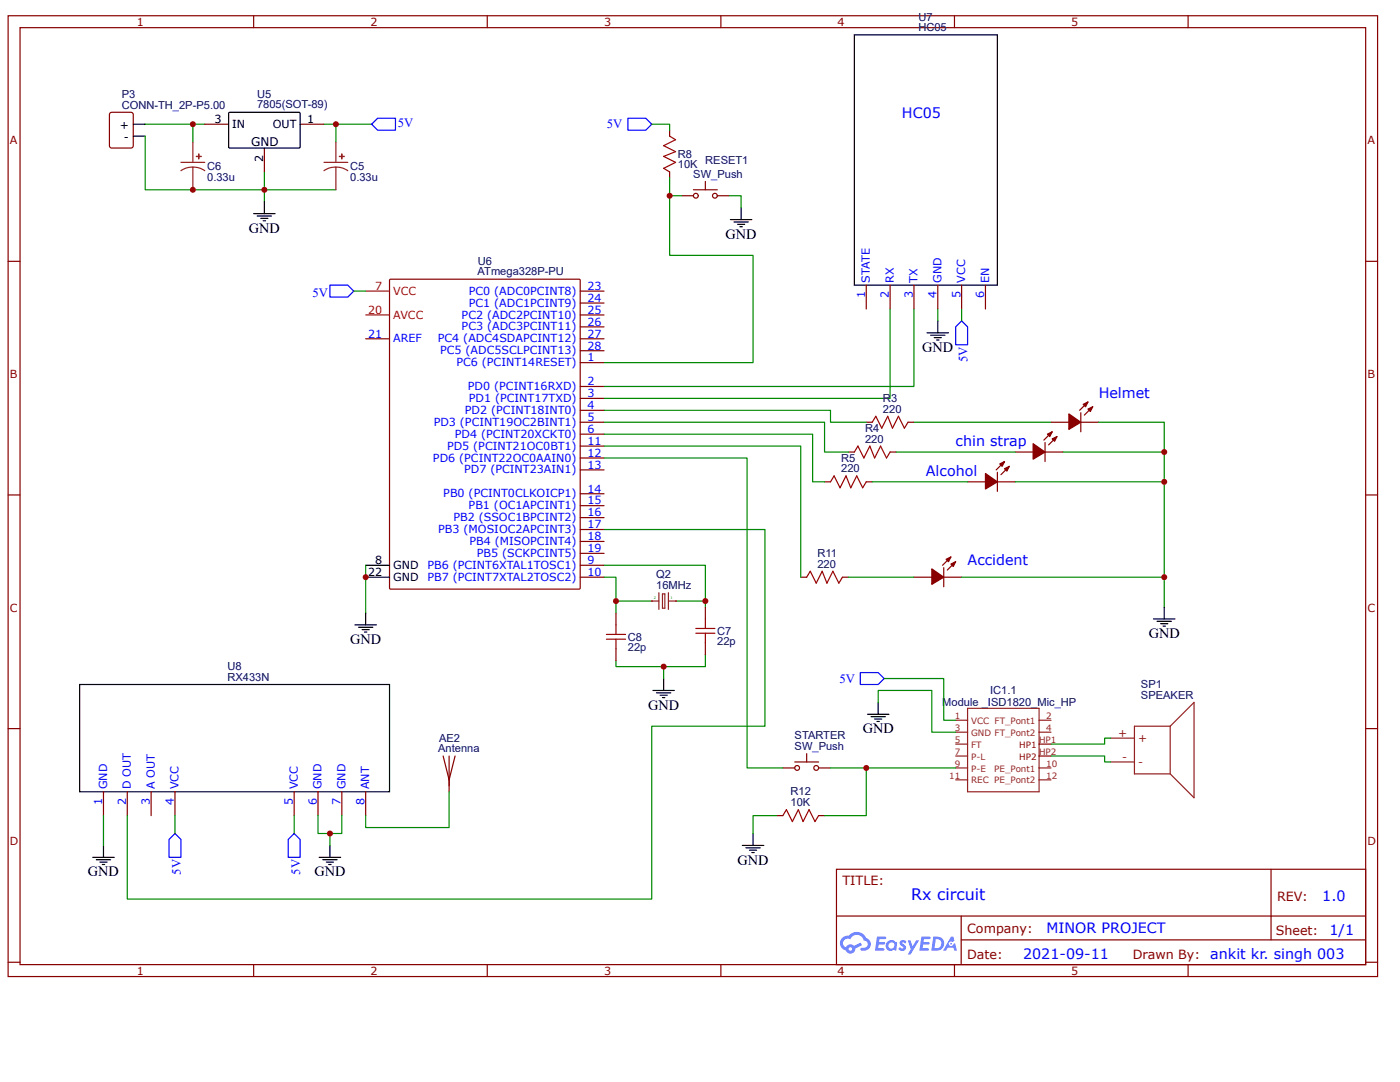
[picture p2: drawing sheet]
<svg xmlns="http://www.w3.org/2000/svg" width="279mm" height="216mm" viewBox="0 0 279 216" stroke-linecap="round" stroke-linejoin="round" font-family="sans-serif">
<g fill="none" stroke="#800" stroke-width=".24">
<path d="M1.6 3.1h273.3v191.8h-273.3zM4 5.5h268.5v187h-268.5zM50.6 3.1v2.4M97.2 3.1v2.4M143.9 3.1v2.4M190.5 3.1v2.4M237.1 3.1v2.4M1.6 52.1h2.4M272.5 52.1h2.4M1.6 98.8h2.4M272.5 98.8h2.4M1.6 145.4h2.4"/>
<path d="M272.5 145.4h2.4M166.9 173.5h105.6v19h-105.6zM253.7 173.5v14M1.6 192h2.4M50.6 192.5v2.4M97.2 192.5v2.4M143.9 192.5v2.4M167 182.8h105.5M190.5 192.5v2.4M191.8 187.5h80.7M191.8 182.8v9.5M237.1 192.5v2.4"/>
<path d="M272.5 192h2.4"/>
</g>
<g fill="#58f">
<path d="M179.7 187.7l.5-.1 .4 .1 .3 .2-.3 .4a.32 .32 0 0 0-.2-.3 .32 .32 0 0 0-.3 .2 .8 .8 0 0 1 .6 .6 .8 .8 0 0 1-.2 .9h-.7l-.5-.3 .3-.4 .5 .3 .2-.1v-.2a.82 .82 0 0 1-.6-1.3z"/>
<path d="M181.2 187.6h.5l.4 1.2 .8-1.2h.5l-1.7 2.9h-.5l.6-1.1z"/>
<path d="M175 186.9l1.8 .1 .1 .1-.3 .3h-1.1l-.1 .6h1.1l.2 .2-.3 .3h-1l-.2 .7h1.1l.2 .1v.3l-1.9 .1z"/>
<path d="M183.9 186.9l1.8 .1v.1l-.2 .3h-1.1l-.1 .6h1l.2 .2-.2 .3h-1.1l-.1 .7h1l.2 .1v.3l-1.8 .1z"/>
<path d="M189.8 186.9h.5l.2 .8-.4 .3a.47 .47 0 0 0-.7 .1 .47 .47 0 0 0 .3 .7 .47 .47 0 0 0 .6-.4l.3-.2 .4 1.5h-.5l-.2-.6h-1.2l-.3 .6h-.6z"/>
<path d="M186.3 186.9l-.4 2.8h.9a1.42 1.42 0 0 0 1.6-1.4 1.42 1.42 0 0 0-1.7-1.4zM186.8 187.4a.94 .94 0 0 1 1.1 .9 .94 .94 0 0 1-1.2 .9h-.2z"/>
<path d="M177 188a1.04 1.04 0 0 0 0 1.4 1.04 1.04 0 0 0 1.4 .1l.5 .2 .1-1.6-.3-.2a1 1 0 0 0-1.7 .1zM177.2 188.7a.65 .65 0 0 1 1.3 0 .65 .65 0 0 1-1.3 0z"/>
<path d="M168.1 187.1a1.47 1.47 0 0 0 .7 2.6 .97 .97 0 0 0 1.1 .6 .97 .97 0 0 0 .8-1l1.3-.7-.3-.5-1.3 .7a.99 .99 0 0 0-1.6 .3 .94 .94 0 0 1-.4-1.4 .94 .94 0 0 1 1.3-.3 1.43 1.43 0 0 1 1.5-.9 1.43 1.43 0 0 1 1.2 1.2 .77 .77 0 0 1 .8 .9 .77 .77 0 0 1-1.1 .5 .29 .29 0 0 0-.4 .3 .29 .29 0 0 0 .3 .3 1.34 1.34 0 0 0 1.7-.8 1.34 1.34 0 0 0-.9-1.7 2.12 2.12 0 0 0-3.5-.5l-.7 .1zM169.4 189.4a.37 .37 0 0 1 .7 0 .37 .37 0 0 1-.7 0z"/>
<circle cx="189.8" cy="188.3" r=".18"/>
</g>
<path d="M29 27.2v10.7h23.8v-3.6M29 24.8h11.9M38.5 24.8v3.6M64.7 24.8h2.3v3.6M67 37.9h-14.2v2.3M67 24.8h7.2" fill="none" stroke="#080" stroke-width=".24"/>
<path d="M74.2 24.8l1.2-1.2h3.5v2.4h-3.5z" fill="none" stroke="#00f" stroke-width=".24"/>
<path d="M22 22.5l.3-.1h3.8l.4 .2 .1 6.5-.2 .4h-4.1l-.4-.2-.1-6.4z" fill="none" stroke="#800" stroke-width=".24"/>
<path d="M26.6 27.2h2.4M26.6 24.8h2.4M50.6 42.6h4.3M51.3 43.1h2.9M52 43.6h1.5M52.5 44.1h.5M52.8 40.2v2.4" fill="none" stroke="#000" stroke-width=".24"/>
<path d="M64.7 32.4h4.7M67 33.3a3.8 3.8 0 0 0-2.3 .8M67 33.3a3.9 3.9 0 0 1 2.4 .8M67 28.4v4M67 33.3v4.6" fill="none" stroke="#8d2323" stroke-width=".24"/>
<path d="M67.7 31.2h1z" fill="#8d2323"/>
<path d="M67.7 31.2h1z" fill="none" stroke="#8d2323" stroke-width=".24"/>
<path d="M68.2 30.7v1z" fill="#8d2323"/>
<path d="M36.1 32.4h4.8M38.5 33.3a3.8 3.8 0 0 0-2.4 .8M38.5 33.3a3.9 3.9 0 0 1 2.4 .8M38.5 28.4v4M38.5 33.3v4.6M68.2 30.7v1z" fill="none" stroke="#8d2323" stroke-width=".24"/>
<path d="M39.2 31.2h1z" fill="#8d2323"/>
<path d="M39.2 31.2h1z" fill="none" stroke="#8d2323" stroke-width=".24"/>
<path d="M39.7 30.7v1z" fill="#8d2323"/>
<path d="M39.7 30.7v1zM130.1 119.9h.1M130.1 119.9h1.4M131.5 118.3v3.3M132.2 118.5h.5v2.9h-.5zM133.4 119.9h1.4M133.4 118.3v3.3M134.8 119.9h.1" fill="none" stroke="#8d2323" stroke-width=".24"/>
<g fill="none" stroke="#800" stroke-width=".24">
<path d="M40.9 24.8h4.7M52.8 29.5v4.8M59.9 24.8h4.8M77.8 55.8l37.8-.1 .2 .2v61.4l-.2 .2-37.6 .1-.2-.2zM115.8 58.1h4.8M172.9 56.9v4.8M177.6 56.9v4.8M182.4 56.9v4.8M187.2 56.9v4.8M191.9 56.9v4.8M196.7 56.9v4.8M73 67.6h4.7"/>
<path d="M115.8 72.4h4.8M115.8 77.1h4.8M115.8 79.5h4.8M115.8 67.6h4.8M115.8 60.5h4.8M115.8 62.8h4.8M115.8 65.2h4.8M115.8 70h4.8M115.8 81.9h4.8M115.8 84.3h4.8M115.8 86.6h4.8M115.8 89h4.8"/>
<path d="M115.8 91.4h4.8M115.8 93.8h4.8M115.8 98.5h4.8M115.8 112.8h4.8M115.8 115.2h4.8M115.8 100.9h4.8M115.8 103.3h4.8M115.8 105.7h4.8M115.8 108h4.8M115.8 110.4h4.8M122.9 122.3v2.4M122.9 129.4v2.4"/>
<path d="M140.8 121.1v2.4M140.8 128.3v2.3M20.6 158v4.7M25.4 158v4.7M30.2 158v4.7M34.9 158v4.7M58.7 158v4.7M63.5 158v4.7M68.2 158v4.7M73 158v4.7"/>
</g>
<g fill="none" stroke="#000" stroke-width=".24">
<path d="M170.5 6.9h28.5v50h-28.5zM45.7 22.5l14-.1 .2 .2v6.8l-.2 .1h-13.9l-.2-.2zM185 66.4h4.3M185.7 66.9h2.9M186.4 67.4h1.5M186.9 67.8h.5M187.2 64v2.4M73 112.8h4.7M73 115.2h4.7M15.9 136.6h61.8v21.4h-61.8zM70.8 124.7h4.3M71.6 125.2h2.8"/>
<path d="M72.3 125.6h1.4M72.7 126.1h.5M73 122.3v2.4M130.3 137.8h4.3M131 138.2h2.9M131.7 138.7h1.5M132.2 139.2h.5M132.4 135.4v2.4M18.5 171.1h4.3M19.2 171.5h2.9M19.9 172h1.5M20.4 172.5h.5"/>
<path d="M20.6 168.7v2.4M63.7 171.1h4.3M64.4 171.5h2.9M65.1 172h1.5M65.6 172.5h.5M65.8 168.7v2.4"/>
</g>
<path d="M70.6 58.1h2.4M177.6 61.7v17.8h-57M182.4 61.7v15.4h-61.8M73 112.8v9.5M120.6 112.8h20.2v7.1h-6M120.6 115.2h2.3v4.7h7.2M122.9 119.9v2.4M140.8 119.9v1.2M140.8 130.6v2.4h-17.9v-1.2" fill="none" stroke="#080" stroke-width=".24"/>
<path d="M121 127.5h3.8M121 126.6h3.8M122.9 124.7v1.9M122.9 127.5v1.9M138.9 126.4h3.8M138.9 125.4h3.8M140.8 123.5v1.9M140.8 126.4v1.9" fill="none" stroke="#a00000" stroke-width=".24"/>
<path d="M73 58.1h4.7M73 62.8h4.7" fill="none" stroke="#f00" stroke-width=".24"/>
<path d="M65.8 56.9h3.6l1.2 1.2-1.2 1.2h-3.6zM191.9 64l1.2 1.2v3.6h-2.4v-3.6zM34.9 166.3l1.2 1.2v3.6h-2.4v-3.6zM57.5 167.5l1.2-1.2 1.2 1.2v3.6h-2.4z" fill="none" stroke="#00f" stroke-width=".24"/>
<path d="M88.4 150.9l1.2 4.7 1.2-4.7M89.6 150.9v7.1" fill="none" stroke="#840000" stroke-width=".24"/>
<path d="M217.1 81.6l1-.4-.5 .9z" fill="#800"/>
<path d="M217.1 81.6l1-.4-.5 .9z" fill="none" stroke="#800" stroke-width=".24"/>
<path d="M216.2 80.7l.9-.5-.5 1z" fill="#800"/>
<path d="M209.8 84.3h3.5M215.7 84.3h3.6M215.7 82.3v3.9M216.2 80.7l.9-.5-.5 1zM217.1 80.2l-1.6 1.7M218.1 81.2l-1.7 1.6" fill="none" stroke="#800" stroke-width=".24"/>
<path d="M213.3 82.6l2.4 1.7-2.4 1.4z" fill="#800"/>
<path d="M213.3 82.6l2.4 1.7-2.4 1.4z" fill="none" stroke="#800" stroke-width=".24"/>
<path d="M210 87.6l.9-.5-.4 1z" fill="#800"/>
<path d="M210 87.6l.9-.5-.4 1z" fill="none" stroke="#800" stroke-width=".24"/>
<path d="M209 86.6l1-.4-.5 .9z" fill="#800"/>
<path d="M202.6 90.2h3.6M208.6 90.2h3.5M208.6 88.3v3.8M209 86.6l1-.4-.5 .9zM210 86.2l-1.7 1.6M210.9 87.1l-1.6 1.7" fill="none" stroke="#800" stroke-width=".24"/>
<path d="M206.2 88.5l2.4 1.7-2.4 1.4z" fill="#800"/>
<path d="M206.2 88.5l2.4 1.7-2.4 1.4z" fill="none" stroke="#800" stroke-width=".24"/>
<path d="M200.5 93.5l.9-.4-.4 .9z" fill="#800"/>
<path d="M200.5 93.5l.9-.4-.4 .9z" fill="none" stroke="#800" stroke-width=".24"/>
<path d="M199.5 92.6l1-.5-.5 1z" fill="#800"/>
<path d="M193.1 96.1h3.6M199 96.1h3.6M199 94.2v3.8M199.5 92.6l1-.5-.5 1zM200.5 92.1l-1.7 1.7M201.4 93.1l-1.6 1.6" fill="none" stroke="#800" stroke-width=".24"/>
<path d="M196.7 94.5l2.3 1.6-2.3 1.5z" fill="#800"/>
<path d="M133.6 26v1.2M133.6 34.3v1.2M164.6 96.1h1.1M169.3 90.2h1.2M172.9 84.3h1.2M172.9 96.1h1.2M177.6 90.2h1.2M181.2 84.3h1.2M196.7 94.5l2.3 1.6-2.3 1.5zM159.8 115.2h1.2M168.1 115.2h1.2" fill="none" stroke="#800" stroke-width=".24"/>
<path d="M133.6 27.2l1.2 .7-2.4 1.2 2.4 1.2-2.4 .9 2.4 1.2-2.4 1.2 1.2 .7M165.7 96.1l.8-1.1 1.1 2.3 1.2-2.3 1 2.3 1.2-2.3 1.2 2.3 .7-1.2M170.5 90.2l.7-1.2 1.2 2.4 1.2-2.4 .9 2.4 1.2-2.4 1.2 2.4 .7-1.2M174.1 84.3l.7-1.2 1.2 2.3 1.2-2.3 .9 2.3 1.2-2.3 1.2 2.3 .7-1.1M161 115.2l.7-1.2 1.2 2.4 1.2-2.4 .9 2.4 1.2-2.4 1.2 2.4 .7-1.2" fill="none" stroke="#a00000" stroke-width=".24"/>
<path d="M145.8 43.8h4.2M146.5 44.3h2.8M147.2 44.8h1.4M147.7 45.2h.4M147.9 41.4v2.4M230.2 123.5h4.3M230.9 124h2.9M231.6 124.5h1.5M232.1 124.9h.5M232.3 121.1v2.4" fill="none" stroke="#000" stroke-width=".24"/>
<path d="M130.1 24.8h3.5v1.2M133.6 35.5v15.5h16.7v21.4h-29.7M133.6 39.1h2.4M178.8 90.2h23.8M219.3 84.3h13v36.8" fill="none" stroke="#080" stroke-width=".24"/>
<path d="M125.3 23.6h3.6l1.2 1.2-1.2 1.2h-3.6z" fill="none" stroke="#00f" stroke-width=".24"/>
<path d="M136 39.1h2.4M138.4 37.9h4.7M139.3 39.1a.48 .48 0 0 0-.6-.5 .48 .48 0 0 0-.1 .8 .48 .48 0 0 0 .7-.3M140.8 36.2v1.7M145.5 39.1h-2.4a.48 .48 0 0 0-.6-.5 .48 .48 0 0 0-.1 .8 .48 .48 0 0 0 .7-.3" fill="none" stroke="#840000" stroke-width=".24"/>
<path d="M189.8 112.6l.9-.5-.5 .9z" fill="#800"/>
<path d="M189.8 112.6l.9-.5-.5 .9z" fill="none" stroke="#800" stroke-width=".24"/>
<path d="M188.8 111.6l1-.5-.5 1z" fill="#800"/>
<path d="M182.4 115.2h3.6M188.3 115.2h3.6M188.3 113.3v3.8M188.8 111.6l1-.5-.5 1zM189.8 111.1l-1.7 1.7M190.7 112.1l-1.6 1.6" fill="none" stroke="#800" stroke-width=".24"/>
<path d="M186 113.5l2.3 1.7-2.3 1.4z" fill="#800"/>
<path d="M186 113.5l2.3 1.7-2.3 1.4zM207.4 148.5h2.4M207.4 150.9h2.4M155 162.7h1.2M163.4 162.7h1.2" fill="none" stroke="#800" stroke-width=".24"/>
<g fill="none" stroke="#080" stroke-width=".24">
<path d="M145.5 39.1h2.4v2.3M187.2 61.7v2.3M191.9 61.7v2.3M120.6 81.9h45.1v2.4h7.2M120.6 84.3h44v5.9h4.7M120.6 86.6h41.6v9.5h2.4M120.6 89h39.2v26.2M120.6 91.4h28.5v61.8h7.1M174.1 96.1h19M182.4 84.3h27.4M202.6 96.1h29.7M212.1 90.2h20.2"/>
<path d="M120.6 105.7h32.1v39.2h-22.6v34.5h-104.7v-16.7M169.3 115.2h13.1M191.9 115.2h40.4M132.4 133v2.4M176.5 135.4h11.8v8.3h2.4M89.6 158v7.1h-16.6v-2.4M165.7 153.2h25M172.9 153.2v9.5h-8.3M175.3 140.2v-2.4h10.7v8.3h4.7M209.8 150.9h10.7v1.1h1.1M221.6 147.3h-1.1v1.2h-10.7M20.6 162.7v6"/>
<path d="M34.9 162.7v3.6M58.7 162.7v3.6M63.5 162.7v3.6h4.7v-3.6M65.8 166.3v2.4M155 162.7h-4.7v3.6"/>
</g>
<path d="M173.1 142.5h4.3M173.8 143h2.9M174.5 143.5h1.5M175 144h.5M175.3 140.2v2.3M148.1 168.7h4.3M148.9 169.2h2.8M149.6 169.6h1.4M150 170.1h.5M150.3 166.3v2.4" fill="none" stroke="#000" stroke-width=".24"/>
<g fill="none" stroke="#8d2323" stroke-width=".24">
<path d="M190.7 143.7h2.4M190.7 146.1h2.4M190.7 148.5h2.4M190.7 150.9h2.4M190.7 153.2h2.4M190.7 155.6h2.4M193.1 141.3h14.3v16.7h-14.3zM207.4 143.7h2.4M207.4 146.1h2.4M207.4 153.2h2.4M207.4 155.6h2.4M221.6 147.3h4.8"/>
<path d="M221.6 152h4.8M233.5 144.9h-7.1v9.5h7.1M233.5 144.9v9.5M233.5 144.9l4.8-4.7v19l-4.8-4.8"/>
</g>
<path d="M171.7 134.2h3.6l1.2 1.2-1.2 1.2h-3.6z" fill="none" stroke="#00f" stroke-width=".24"/>
<path d="M156.2 153.2h2.4M158.6 152h4.8M159.6 153.2a.48 .48 0 0 0-.7-.4 .48 .48 0 0 0-.1 .8 .48 .48 0 0 0 .8-.3M161 150.4v1.6M165.7 153.2h-2.3a.48 .48 0 0 0-.7-.4 .48 .48 0 0 0-.1 .8 .48 .48 0 0 0 .8-.3" fill="none" stroke="#840000" stroke-width=".24"/>
<path d="M156.2 162.7l.7-1.1 1.2 2.3 1.2-2.3 1 2.3 1.2-2.3 1.2 2.3 .7-1.2" fill="none" stroke="#a00000" stroke-width=".24"/>
<g fill="#c00">
<circle cx="67" cy="24.8" r=".59"/>
<circle cx="38.5" cy="24.8" r=".59"/>
<circle cx="38.5" cy="37.9" r=".59"/>
<circle cx="52.8" cy="37.9" r=".59"/>
<circle cx="122.9" cy="119.9" r=".59"/>
<circle cx="140.8" cy="119.9" r=".59"/>
<circle cx="133.6" cy="39.1" r=".59"/>
<circle cx="73" cy="115.2" r=".59"/>
<circle cx="172.9" cy="153.2" r=".59"/>
<circle cx="65.8" cy="166.3" r=".59"/>
<circle cx="132.4" cy="133" r=".59"/>
<circle cx="232.3" cy="90.2" r=".59"/>
<circle cx="232.3" cy="96.1" r=".59"/>
<circle cx="232.3" cy="115.2" r=".59"/>
</g>
<text font-size="3.2" fill="#00f" x="181.8" y="179.5">Rx circuit</text>
<g font-size="2.9" fill="#00f">
<text x="180" y="23.6">HC05</text>
<text x="219.3" y="79.5">Helmet</text>
<text x="190.7" y="89">chin strap</text>
<text x="184.8" y="95">Alcohol</text>
<text x="193.1" y="112.8">Accident</text>
<text x="263.9" y="179.7">1.0</text>
<text x="204.2" y="191.4">2021-09-11</text>
<text x="208.9" y="186.1">MINOR PROJECT</text>
<text x="241.5" y="191.4">ankit kr. singh 003</text>
<text x="265.3" y="186.6">1/1</text>
</g>
<g font-size="2.9">
<text x="49.7" y="46.4">GND</text>
<text x="144.8" y="47.6">GND</text>
<text x="184.1" y="70.2">GND</text>
<text x="69.9" y="128.5">GND</text>
<text x="229.3" y="127.3">GND</text>
<text x="129.4" y="141.6">GND</text>
<text x="172.2" y="146.3">GND</text>
<text x="147.2" y="172.5">GND</text>
<text x="17.6" y="174.9">GND</text>
<text x="62.8" y="174.9">GND</text>
</g>
<g font-size="2.5" fill="#00f">
<text x="79.4" y="25.3">5V</text>
<text x="121.1" y="25.6">5V</text>
<text x="62.4" y="59.3">5V</text>
<text x="193.1" y="72.2" transform="rotate(-90 193.1 72.2)">5V</text>
<text x="167.5" y="136.2">5V</text>
<text x="36.1" y="174.5" transform="rotate(-90 36.1 174.5)">5V</text>
<text x="59.9" y="174.5" transform="rotate(-90 59.9 174.5)">5V</text>
</g>
<g font-size="2.5" fill="#800">
<text x="168.1" y="176.5">TITLE:</text>
<text x="254.9" y="179.7">REV:</text>
<text x="193" y="191.3">Date:</text>
<text x="193" y="186.1">Company:</text>
<text x="226.1" y="191.4">Drawn By:</text>
<text x="254.6" y="186.5">Sheet:</text>
</g>
<text font-size="2.4" x="50.1" y="29.1">GND</text>
<g font-size="2.2" fill="#800">
<text x="27.3" y="5.2">1</text>
<text x="73.9" y="5.2">2</text>
<text x="120.6" y="5.2">3</text>
<text x="167.2" y="5.2">4</text>
<text x="213.8" y="5.2">5</text>
<text x="2" y="28.8">A</text>
<text x="272.9" y="28.8">A</text>
<text x="2" y="75.5">B</text>
<text x="272.9" y="75.5">B</text>
<text x="2" y="122.1">C</text>
<text x="272.9" y="122.1">C</text>
<text x="2" y="168.7">D</text>
<text x="272.9" y="168.7">D</text>
<text x="27.3" y="194.5">1</text>
<text x="73.9" y="194.5">2</text>
<text x="120.6" y="194.5">3</text>
<text x="167.2" y="194.5">4</text>
<text x="213.8" y="194.5">5</text>
</g>
<g font-size="2.2" fill="#000080">
<text x="183.3" y="4.1">U7</text>
<text x="183.3" y="6.2">HC05</text>
<text x="24.3" y="21.7">CONN-TH_2P-P5.00</text>
<text x="24.3" y="19.5">P3</text>
<text x="51.3" y="21.6">7805(SOT-89)</text>
<text x="51.3" y="19.5">U5</text>
<text x="41.3" y="33.9">C6</text>
<text x="69.9" y="33.9">C5</text>
<text x="135.3" y="33.6">10K</text>
<text x="135.3" y="31.4">R8</text>
<text x="138.4" y="35.5">SW_Push</text>
<text x="140.7" y="32.7">RESET1</text>
<text x="41.3" y="36.1">0.33u</text>
<text x="69.9" y="36.1">0.33u</text>
<text x="95.3" y="52.9">U6</text>
<text x="95.3" y="54.9">ATmega328P-PU</text>
<text x="176.2" y="82.3">220</text>
<text x="176.2" y="80.2">R3</text>
<text x="172.7" y="88.3">220</text>
<text x="172.7" y="86.2">R4</text>
<text x="167.9" y="94.2">220</text>
<text x="167.9" y="92.1">R5</text>
<text x="163.1" y="113.3">220</text>
<text x="163.1" y="111.1">R11</text>
<text x="131" y="117.6">16MHz</text>
<text x="131" y="115.4">Q2</text>
<text x="125.3" y="130">22p</text>
<text x="125.3" y="127.8">C8</text>
<text x="143.1" y="128.8">22p</text>
<text x="143.1" y="126.7">C7</text>
<text x="45.4" y="135.9">RX433N</text>
<text x="45.4" y="133.7">U8</text>
<text x="227.7" y="137.3">SP1</text>
<text x="188" y="140.9">Module _ISD1820_Mic_HP</text>
<text x="197.6" y="138.5">IC1.1</text>
<text x="227.7" y="139.4">SPEAKER</text>
<text x="87.6" y="148">AE2</text>
<text x="158.6" y="149.7">SW_Push</text>
<text x="158.6" y="147.5">STARTER</text>
<text x="87.4" y="150.1">Antenna</text>
<text x="157.8" y="160.8">10K</text>
<text x="157.8" y="158.7">R12</text>
</g>
<g font-size="2.2">
<text x="23.9" y="25.7">+</text>
<text x="24.7" y="28.1">-</text>
<text x="42.8" y="24.5">3</text>
<text x="46.3" y="25.5">IN</text>
<text x="54.4" y="25.5">OUT</text>
<text x="61.3" y="24.5">1</text>
<text x="52.5" y="32.4" transform="rotate(-90 52.5 32.4)">2</text>
<text x="74.9" y="112.6">8</text>
<text x="78.4" y="113.5">GND</text>
<text x="73.5" y="114.9">22</text>
<text x="78.4" y="115.9">GND</text>
</g>
<g font-size="2.2" fill="#f00">
<text x="74.9" y="57.8">7</text>
<text x="78.4" y="58.8">VCC</text>
<text x="73.5" y="62.6">20</text>
<text x="78.4" y="63.6">AVCC</text>
</g>
<g font-size="2.2" fill="#00f">
<text x="93.5" y="58.8">PC0 (ADC0PCINT8)</text>
<text x="117.2" y="57.8">23</text>
<text x="172.6" y="59.5" transform="rotate(-90 172.6 59.5)">1</text>
<text x="173.6" y="56.4" transform="rotate(-90 173.6 56.4)">STATE</text>
<text x="177.4" y="59.5" transform="rotate(-90 177.4 59.5)">2</text>
<text x="178.4" y="56.4" transform="rotate(-90 178.4 56.4)">RX</text>
<text x="182.2" y="59.5" transform="rotate(-90 182.2 59.5)">3</text>
<text x="183.1" y="56.4" transform="rotate(-90 183.1 56.4)">TX</text>
<text x="186.9" y="59.5" transform="rotate(-90 186.9 59.5)">4</text>
<text x="187.9" y="56.4" transform="rotate(-90 187.9 56.4)">GND</text>
<text x="191.7" y="59.5" transform="rotate(-90 191.7 59.5)">5</text>
<text x="192.6" y="56.4" transform="rotate(-90 192.6 56.4)">VCC</text>
<text x="196.4" y="59.5" transform="rotate(-90 196.4 59.5)">6</text>
<text x="197.4" y="56.4" transform="rotate(-90 197.4 56.4)">EN</text>
<text x="92.1" y="63.6">PC2 (ADC2PCINT10)</text>
<text x="92.1" y="65.9">PC3 (ADC3PCINT11)</text>
<text x="93.5" y="61.2">PC1 (ADC1PCINT9)</text>
<text x="117.2" y="60.2">24</text>
<text x="117.2" y="62.6">25</text>
<text x="117.2" y="65">26</text>
<text x="73.5" y="67.4">21</text>
<text x="78.4" y="68.3">AREF</text>
<text x="87.4" y="68.3">PC4 (ADC4SDAPCINT12)</text>
<text x="87.8" y="70.7">PC5 (ADC5SCLPCINT13)</text>
<text x="117.2" y="67.4">27</text>
<text x="117.2" y="69.7">28</text>
<text x="91.1" y="73.1">PC6 (PCINT14RESET)</text>
<text x="93.4" y="77.8">PD0 (PCINT16RXD)</text>
<text x="117.2" y="72.1">1</text>
<text x="117.2" y="76.9">2</text>
<text x="92.8" y="82.6">PD2 (PCINT18INT0)</text>
<text x="93.6" y="80.2">PD1 (PCINT17TXD)</text>
<text x="117.2" y="79.3">3</text>
<text x="117.2" y="81.6">4</text>
<text x="86.6" y="85">PD3 (PCINT19OC2BINT1)</text>
<text x="89.2" y="89.7">PD5 (PCINT21OC0BT1)</text>
<text x="90.8" y="87.3">PD4 (PCINT20XCKT0)</text>
<text x="117.2" y="84">5</text>
<text x="117.2" y="86.4">6</text>
<text x="117.2" y="88.8">11</text>
<text x="86.4" y="92.1">PD6 (PCINT22OC0AAIN0)</text>
<text x="92.6" y="94.5">PD7 (PCINT23AIN1)</text>
<text x="117.2" y="91.2">12</text>
<text x="117.2" y="93.5">13</text>
<text x="88.5" y="99.2">PB0 (PCINT0CLKOICP1)</text>
<text x="93.5" y="101.6">PB1 (OC1APCINT1)</text>
<text x="117.2" y="98.3">14</text>
<text x="117.2" y="100.7">15</text>
<text x="87.5" y="106.4">PB3 (MOSIOC2APCINT3)</text>
<text x="90.5" y="104">PB2 (SSOC1BPCINT2)</text>
<text x="117.2" y="103">16</text>
<text x="117.2" y="105.4">17</text>
<text x="117.2" y="107.8">18</text>
<text x="85.3" y="113.5">PB6 (PCINT6XTAL1TOSC1)</text>
<text x="93.7" y="108.8">PB4 (MISOPCINT4)</text>
<text x="95.1" y="111.1">PB5 (SCKPCINT5)</text>
<text x="117.2" y="112.6">9</text>
<text x="117.2" y="110.2">19</text>
<text x="85.3" y="115.9">PB7 (PCINT7XTAL2TOSC2)</text>
<text x="117.2" y="114.9">10</text>
<text x="20.4" y="160.6" transform="rotate(-90 20.4 160.6)">1</text>
<text x="21.4" y="157.5" transform="rotate(-90 21.4 157.5)">GND</text>
<text x="25.2" y="160.6" transform="rotate(-90 25.2 160.6)">2</text>
<text x="26.1" y="157.5" transform="rotate(-90 26.1 157.5)">D OUT</text>
<text x="29.9" y="160.6" transform="rotate(-90 29.9 160.6)">3</text>
<text x="30.9" y="157.5" transform="rotate(-90 30.9 157.5)">A OUT</text>
<text x="34.7" y="160.6" transform="rotate(-90 34.7 160.6)">4</text>
<text x="35.6" y="157.5" transform="rotate(-90 35.6 157.5)">VCC</text>
<text x="58.5" y="160.6" transform="rotate(-90 58.5 160.6)">5</text>
<text x="59.4" y="157.5" transform="rotate(-90 59.4 157.5)">VCC</text>
<text x="63.2" y="160.6" transform="rotate(-90 63.2 160.6)">6</text>
<text x="64.2" y="157.5" transform="rotate(-90 64.2 157.5)">GND</text>
<text x="68" y="160.6" transform="rotate(-90 68 160.6)">7</text>
<text x="68.9" y="157.5" transform="rotate(-90 68.9 157.5)">GND</text>
<text x="72.7" y="160.6" transform="rotate(-90 72.7 160.6)">8</text>
<text x="73.7" y="157.5" transform="rotate(-90 73.7 157.5)">ANT</text>
</g>
<g font-size="2.2" fill="#8d2323">
<text x="223.2" y="147">+</text>
<text x="227.1" y="148">+</text>
<text x="224" y="151.8">-</text>
<text x="227.1" y="152.8">-</text>
</g>
<g font-size="1.7" fill="#8d2323">
<text x="190.6" y="143.5">1</text>
<text x="208.8" y="143.5">2</text>
<text x="190.6" y="145.9">3</text>
<text x="190.6" y="148.2">5</text>
<text x="193.8" y="146.8">GND FT_Pont2</text>
<text x="193.8" y="149.2">FT</text>
<text x="193.8" y="144.4">VCC FT_Pont1</text>
<text x="207.4" y="148.2">HP1</text>
<text x="208.8" y="145.9">4</text>
<text x="189.5" y="155.4">11</text>
<text x="190.6" y="150.6">7</text>
<text x="190.6" y="153">9</text>
<text x="193.8" y="151.6">P-L</text>
<text x="193.8" y="153.9">P-E</text>
<text x="198.4" y="153.9">PE_Pont1</text>
<text x="207.4" y="150.6">HP2</text>
<text x="208.8" y="153">10</text>
<text x="208.8" y="155.4">12</text>
<text x="193.8" y="156.3">REC PE_Pont2</text>
</g>
<g font-size="1.7" fill="#800">
<text x="203.4" y="149.2">HP1</text>
<text x="203.4" y="151.6">HP2</text>
</g>
<g font-size=".7" fill="#238d23">
<text x="130.5" y="119.5">2</text>
<text x="133.8" y="119.5">1</text>
</g>
</svg>
